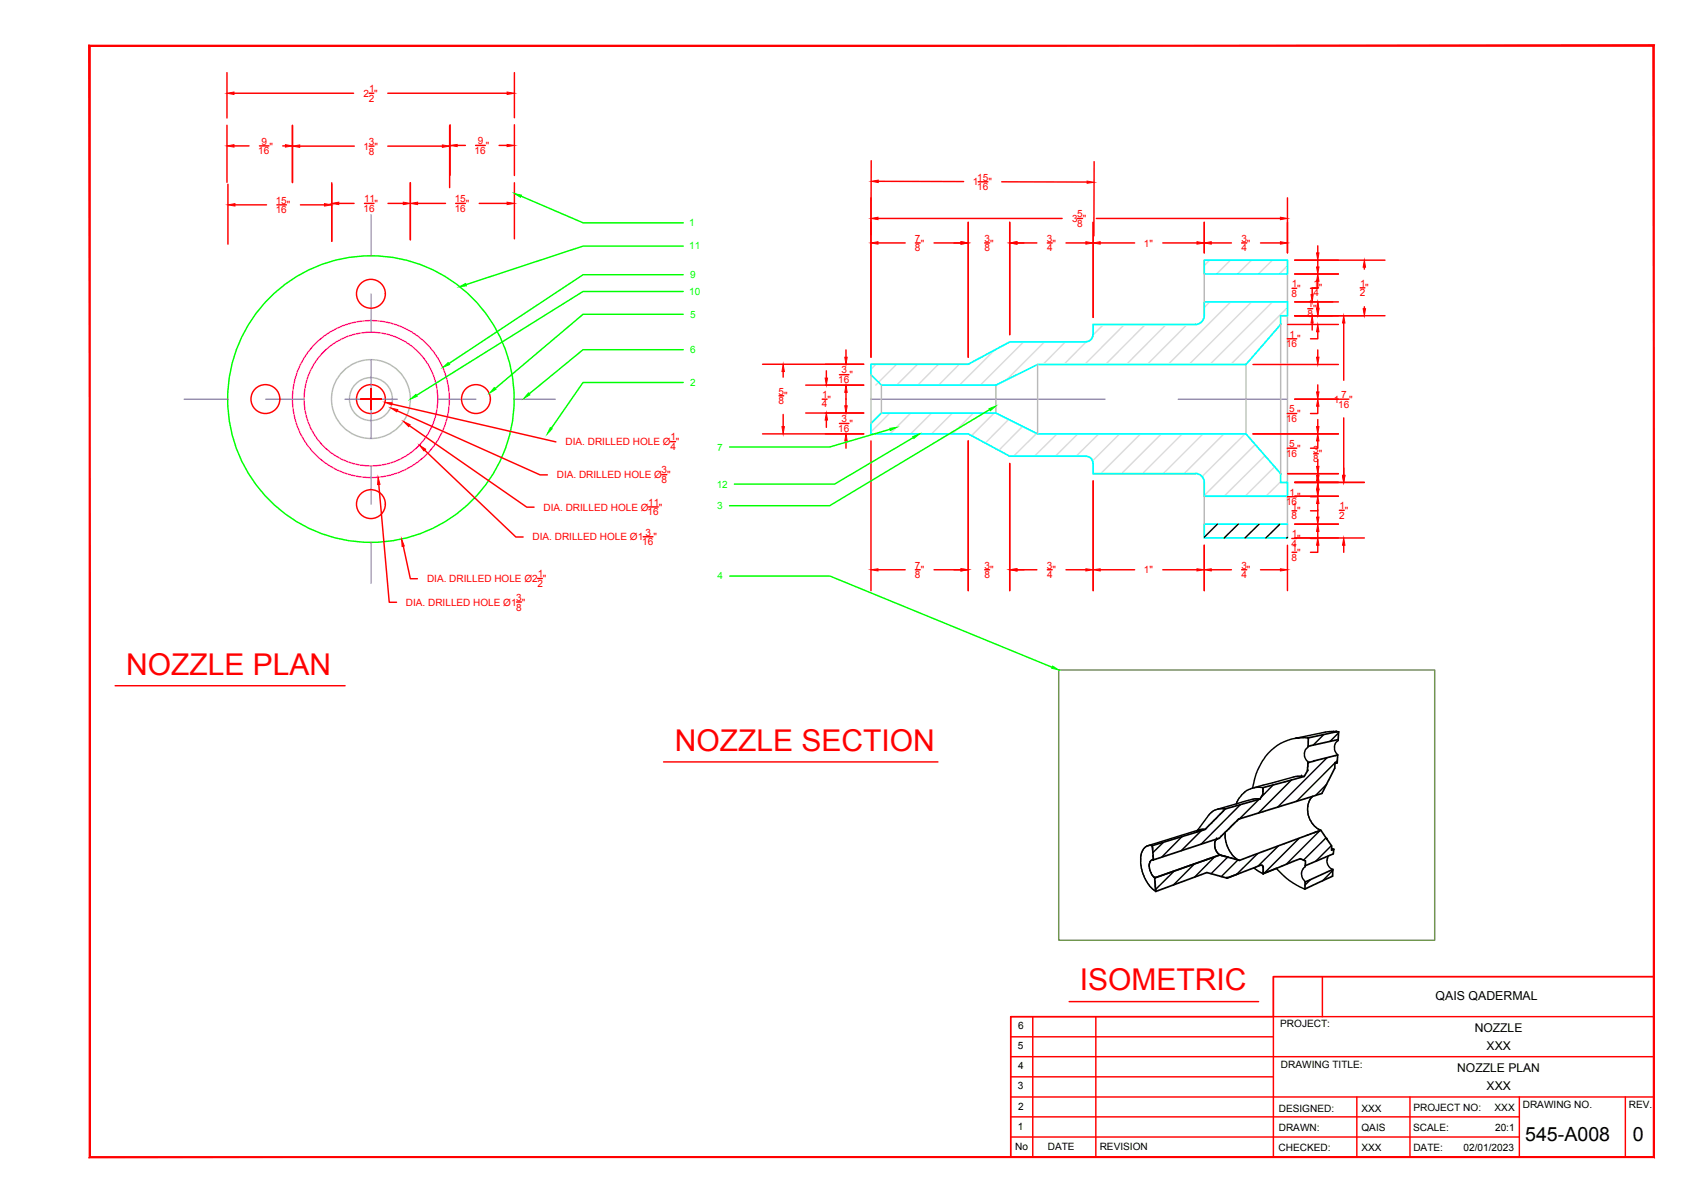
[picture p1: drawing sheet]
<svg xmlns="http://www.w3.org/2000/svg" width="297mm" height="210mm" viewBox="0 0 297 210" stroke-linecap="round" stroke-linejoin="round" font-family="sans-serif">
<!-- layer: A DRILL HOLES -->
<g fill="none" stroke="#f00" stroke-width=".25">
<circle cx="64.7" cy="51.3" r="2.52"/>
<circle cx="46.3" cy="69.6" r="2.52"/>
<circle cx="64.7" cy="69.6" r="2.52"/>
<circle cx="83.1" cy="69.6" r="2.52"/>
<circle cx="64.7" cy="88" r="2.52"/>
</g>
<!-- layer: A PLATE INTERMEDIATE -->
<g fill="none" stroke="#bababa" stroke-width=".25">
<circle cx="64.7" cy="69.6" r="6.9"/>
<circle cx="64.7" cy="69.6" r="3.7"/>
</g>
<!-- layer: A PLATE INNER -->
<g fill="none" stroke="#f0f" stroke-width=".25">
<circle cx="64.7" cy="69.6" r="13.7"/>
<circle cx="64.7" cy="69.6" r="11.7"/>
</g>
<!-- layer: A PLATE OUTER -->
<circle cx="64.7" cy="69.6" r="25" fill="none" stroke="#0f0" stroke-width=".25"/>
<!-- layer: A GRID LINES -->
<path d="M64.8 37.4v7.2M64.8 51.3v6.7M32.1 69.7h7.7M46.3 69.7h6.8M60.2 69.7h9.2M64.8 62.8v13.7M76.4 69.7h6.7M89.8 69.7h7.1M152 69.7h40.9M205.6 69.7h19.1M64.8 81.3v6.7M64.8 94.6v7.2" fill="none" stroke="#735cb8" stroke-width=".17"/>
<!-- layer: A ANNO DIM -->
<g fill="none" stroke="#f00" stroke-width=".25">
<path d="M39.6 12.7v7.9M40.8 16.3h20.9M64.4 16.3h.8M67.7 16.3h20.8M89.8 12.7v7.8M39.6 21.9v9.9M39.8 32.1v10.5M40.8 25.5h2.7M41 35.7h5.5M45.3 25.5h1.6M48.3 35.7h1.7M49.3 25.5h.5"/>
<path d="M51 21.9v9.9M52.3 25.5h9.5M52.4 35.7h4.2M57.9 31.9v10.2M59.1 35.5h2.7M63.6 35.5h1.7M64.4 25.5h.9M67.7 25.5h9.5M67.7 35.5h2.7M71.6 31.9v9.9M72.9 35.5h4.9M78.5 21.9v10.8"/>
<path d="M78.6 21.8v8.8M79.5 35.5h1.7M79.8 25.4h1.4M83 25.4h1.7M83.6 35.5h4.9M87.1 25.4h1.4M89.8 21.8v8.8M89.8 31.9v9.8M152 34.5v27.8M152 28v13M153.2 38.1h32.2M153.3 31.6l14.9 .1"/>
<path d="M169 38.8v23.5M170.7 31.7h1.7M174.8 31.7l14.9 .1M176.2 38.8v19.6M188.1 38.1h.8M190.8 38.8v16.6M191 28.2l-.1 13M191.3 38.1h32.2M210.2 38.8v5.3M224.7 34.5v9.6M153.2 42.4h4.8M159.8 42.4h.8"/>
<path d="M163 42.4h4.7M171.9 42.4h.8M177.5 42.4h3.5M182.8 42.4h.8M186 42.4h3.5M192 42.4h6M202.9 42.4h6M211.4 42.4h3.5M216.7 42.4h.9M220 42.4h3.5M224.6 59.1h1.7M224.7 56.6h8.9"/>
<path d="M225.5 50.3h.8M226 45.4h15.7M226 47.8h7.6M226 52.7h7.6M226 55.1h15.7M228.2 53.9h.9M229 50.2v1.2M229 56.4v1.2M229.2 50.2h.9M230 49.1v1.2h-1.3M230 57.9v1.2h-1.3M230 42.9v1.2"/>
<path d="M230 45.3v1.3M230 52.6v2.6M234.5 56.4v10M237.4 50.2h.8M238.1 46.6v.4M238.1 53.5v.4M133.1 75.7h17.6M133.1 63.6h17.6M136 69.1h.8M136.7 64.8v1M136.7 72.3v2.1M140.6 67.2h10.1"/>
<path d="M140.6 72.1h10.1M143.5 69.7h.8M144.2 64.7v1.3M144.2 73.3v1.3M146.5 65.4h1.7M146.5 73.9h1.7M147.6 61.1v1.2M147.6 68.5v2.3M147.6 76.9v1.3M152 76.9v26.2M169 76.9v26.2M218.7 63.6h14.9"/>
<path d="M218.7 75.7h14.9M224.6 72.2h1.7M224.6 78.2h1.7M226 69.7h7.6M229.3 79.2h.8M230 70.9v1.3h-1.3M230 76.9v1.3h-1.3M230 61.1v1.2M230 67.2v1.2M230 73.2v1.2M233.8 69.7h1.6M234.5 72.9v10"/>
<path d="M153.2 99.4h4.8M159.8 99.4h.8M163 99.4h4.7M171.9 99.4h.8M176.2 80.9v22.2M177.5 99.4h3.5M182.8 99.4h.8M186 99.4h3.5M190.8 83.9v19.2M192 99.4h6M202.9 99.4h6M210.2 95.1v8"/>
<path d="M211.4 99.4h3.5M216.7 99.4h.9M220 99.4h3.5M224.6 86.7h1.7M224.7 95.1v8M224.7 82.6h8.9M225.5 94h.8M225.5 89.1h.8M225.5 96.4h.8M226 84.2h12.1M226 86.6h7.6M226 91.5h7.6"/>
<path d="M226 93.9h12.1M230 85.4v1.3h-1.3M230 87.9v1.2h-1.3M230 92.7v1.3h-1.3M230 95.1v1.3h-1.3M230 80.2v1.2M230 81.7v1.2M230 83.9v1.5M230 89v1.2M233.8 89h.8M234.5 95.1v1.3"/>
</g>
<g fill="#f00" stroke="#f00" stroke-width=".17">
<path d="M57.9 35.5l1.2-.2v.4z"/>
<path d="M70.4 35.3l1.2 .2-1.2 .2z"/>
<path d="M71.6 35.5l1.3-.2v.4z"/>
<path d="M88.5 35.3l1.3 .2-1.3 .2z"/>
<path d="M56.6 35.5l1.3 .2-1.3 .3z"/>
<path d="M39.8 35.7l1.2-.2v.5z"/>
<path d="M78.6 25.4l1.2-.2v.4z"/>
<path d="M88.5 25.2l1.3 .2-1.3 .2z"/>
<path d="M39.6 25.5l1.2-.3v.5z"/>
<path d="M49.8 25.2l1.2 .3-1.2 .2z"/>
<path d="M51 25.5l1.3-.2v.4z"/>
<path d="M77.2 25.3l1.3 .2-1.3 .2z"/>
<path d="M39.6 16.3l1.2-.2v.4z"/>
<path d="M88.5 16.1l1.3 .2-1.3 .2z"/>
<path d="M229.8 44.1h.4l-.2 1.3z"/>
<path d="M230 47.8l.2 1.3h-.4z"/>
<path d="M229.8 46.6h.4l-.2 1.2z"/>
<path d="M230 52.7l.2 1.2h-.4z"/>
<path d="M228.8 51.4h.4l-.2 1.3z"/>
<path d="M229 55.1l.2 1.3h-.4z"/>
<path d="M229.8 53.9h.4l-.2 1.2z"/>
<path d="M230 56.6l.2 1.3h-.4z"/>
<path d="M229.8 62.3h.4l-.2 1.3z"/>
<path d="M230 69.7l.2 1.2h-.4z"/>
<path d="M229.8 68.4h.4l-.2 1.3z"/>
<path d="M230 75.7l.2 1.2h-.4z"/>
<path d="M229.8 74.4h.4l-.2 1.3z"/>
<path d="M230 82.6l.2 1.3h-.4z"/>
<path d="M229.8 81.4h.4l-.2 1.2z"/>
<path d="M230 84.2l.2 1.2h-.4z"/>
<path d="M229.8 82.9h.4l-.2 1.3z"/>
<path d="M230 86.6l.2 1.3h-.4z"/>
<path d="M229.8 85.4h.4l-.2 1.2z"/>
<path d="M230 91.5l.2 1.2h-.4z"/>
<path d="M229.8 90.2h.4l-.2 1.3z"/>
<path d="M230 93.9l.2 1.2h-.4z"/>
<path d="M234.5 93.9l.2 1.2h-.4z"/>
<path d="M234.3 82.9h.4l-.2 1.3z"/>
<path d="M234.5 55.1l.2 1.3h-.4z"/>
<path d="M237.9 53.9h.4l-.2 1.2z"/>
<path d="M238.1 45.4l.2 1.2h-.4z"/>
<path d="M223.5 42.2l1.2 .2-1.2 .2z"/>
<path d="M210.2 42.4l1.2-.2v.4z"/>
<path d="M208.9 42.2l1.3 .2-1.3 .2z"/>
<path d="M190.8 42.4l1.2-.2v.4z"/>
<path d="M189.5 42.2l1.3 .2-1.3 .2z"/>
<path d="M176.2 42.4l1.3-.2v.4z"/>
<path d="M167.7 42.2l1.3 .2-1.3 .2z"/>
<path d="M152 42.4l1.2-.2v.4z"/>
<path d="M152 38.1l1.2-.2v.4z"/>
<path d="M223.5 37.9l1.2 .2-1.2 .2z"/>
<path d="M223.5 99.2l1.2 .2-1.2 .2z"/>
<path d="M210.2 99.4l1.2-.2v.4z"/>
<path d="M208.9 99.2l1.3 .2-1.3 .2z"/>
<path d="M190.8 99.4l1.2-.2v.4z"/>
<path d="M189.5 99.2l1.3 .2-1.3 .2z"/>
<path d="M176.2 99.4l1.3-.2v.4z"/>
<path d="M167.7 99.2l1.3 .2-1.3 .2z"/>
<path d="M152 99.4l1.2-.2v.4z"/>
<path d="M147.4 62.3h.5l-.3 1.3z"/>
<path d="M147.6 67.2l.3 1.3h-.5z"/>
<path d="M144 66h.4l-.2 1.2z"/>
<path d="M144.2 72.1l.2 1.2h-.4z"/>
<path d="M147.4 70.8h.5l-.3 1.3z"/>
<path d="M147.6 75.7l.3 1.2h-.5z"/>
<path d="M136.7 63.6l.2 1.2h-.4z"/>
<path d="M136.5 74.4h.4l-.2 1.3z"/>
<path d="M152 31.6l1.3-.2v.4z"/>
<path d="M189.7 31.6l1.3 .2-1.3 .2z"/>
</g>
<!-- layer: A ANNO NOTE -->
<g fill="none" stroke="#f00" stroke-width=".25">
<path d="M63 69.7h3.6M64.8 67.8v3.6M68.4 70.5l28.6 6.6M69.3 71.7l25 11.2h1.2M71.4 74.3l20.5 14.2h1.3M74.1 78.5l15.9 15.2h1.3M117 77.1h.9M66.1 84.6l1.8 20.5h1.3M70.4 95.3l1.2 5.7h1.2M112.3 93.7h1.6M113.2 88.4h1.7M115.5 82.8h.9"/>
<path d="M20.1 119.6h40.1M90.2 105h.8M93.8 100.9h.8M115.8 132.9h47.9M186.6 174.8h33.1"/>
</g>
<g fill="#f00" stroke="#f00" stroke-width=".17">
<path d="M66 83.3l.3 1.2-.4 .1z"/>
<path d="M70.1 94.1l.5 1.2h-.4z"/>
<path d="M73.2 77.7l1.1 .7-.3 .3z"/>
<path d="M70.4 73.5l1.2 .6-.3 .3z"/>
<path d="M68.2 71.2l1.2 .3-.2 .4z"/>
<path d="M67.2 70.2l1.2 .1v.4z"/>
</g>
<!-- layer: A HATCH -->
<g fill="none" stroke="#dbdbdb" stroke-width=".25">
<path d="M178.6 59.7l-7.5 7.5M182.3 59.7l-6.6 6.6M185.9 59.7l-3.9 3.9M189.6 59.7l-3.9 3.9M192.6 56.6l-1.8 1.8M196.2 56.6l-6.9 7M199.9 56.6l-7 7M203.5 56.6l-6.9 7M207.2 56.6l-7 7M211.1 45.4l-.9 .9M211.1 52.7l-.9 1M214.7 45.4l-2.4 2.4"/>
<path d="M214.8 52.7l-10.9 10.9M218.4 45.4l-2.4 2.4M218.4 52.7l-10.9 10.9M222.1 45.4l-2.5 2.4M222.1 52.7l-11 10.9M224.7 46.4l-1.4 1.4M224.7 53.7l-9.9 9.9M152.9 63.6l-.9 .8M155.3 72.1l-3.3 3.3M156.5 63.6l-3.6 3.6M158.9 72.1l-3.6 3.6M160.1 63.6l-3.6 3.6"/>
<path d="M162.6 72.1l-3.7 3.6M163.8 63.6l-3.6 3.6M166.2 72.1l-3.6 3.6M167.4 63.6l-3.6 3.6M169.9 72.1l-3.7 3.6M173.5 72.1l-3.9 3.9M173.6 61.1l-6.1 6.1M176.1 73.2l-4.2 4.1M178.5 74.4l-4.2 4.2M180.9 75.6l-4 4M184.5 75.7l-4 3.9M188.1 75.7l-3.9 3.9"/>
<path d="M191.8 75.7l-4 3.9M195.4 75.7l-4.7 4.7M199 75.7l-6.9 6.9M202.7 75.7l-7 6.9M206.3 75.7l-6.9 6.9M210 75.7l-7 6.9M213.6 75.7l-6.9 6.9M217.3 75.7l-7.5 7.5M219.1 77.6l-8.9 8.9M220.8 79.5l-7.2 7.1M222.4 81.5l-5.1 5.1M223.5 84l-2.6 2.6"/>
<path d="M224.7 86.5l-.1 .1"/>
</g>
<!-- layer: A SECTION PROFILE -->
<path d="M190.7 58.4a1.21 1.21 0 0 1-1.2 1.2M210.2 55.1a1.54 1.54 0 0 1-1.6 1.5h-17.8v1.8M210.2 45.4h14.5v2.4h-14.5zM210.2 55.1v-2.4h14.5v2.4h-1.2v1.5l-6 7h-36.4l-7.3 3.6h-20l-1.8-1.8v-1.8h17l7.2-3.9h13.4M189.5 79.6a1.21 1.21 0 0 1 1.2 1.2M189.6 79.6h-13.4l-7.2-3.9h-17v-1.8l1.8-1.8h20l7.3 3.6h36.4l6 6.9v1.6h1.2v2.4h-14.5v-2.4a1.54 1.54 0 0 0-1.6-1.6M190.8 80.8v1.8h17.8M224.7 91.5h-14.5v2.4h14.5" fill="none" stroke="#0ff" stroke-width=".3"/>
<!-- layer: A BEYOND -->
<path d="M210.2 47.8v4.9M223.5 56.6v26M224.7 47.8v4.9M224.7 55.1v29.1M152 65.4v8.5M153.8 67.2v4.9M173.8 67.2v4.9M181.1 63.6v12.1M217.5 63.6v12.1M210.2 86.6v4.9M224.7 86.6v4.9" fill="none" stroke="#bababa" stroke-width=".25"/>
<path d="M224.7 91.5v2.4" fill="none" stroke="#bababa" stroke-width=".3"/>
<!-- layer: 0 -->
<g fill="none" stroke="#000" stroke-width=".25">
<path d="M212.5 91.5l-2.3 2.2M216.1 91.5l-2.5 2.4M219.7 91.5l-2.4 2.4M223.4 91.5l-2.5 2.4M224.7 93.8l-.1 .1M218.6 137.5a4.3 4.3 0 0 0-2.8 2.8M218.6 137.5v.1M218.9 137.4l-.3 .1M218.9 137.4h1.5M219.7 139.5l-3.4 3.4M219.9 139.4l-1.3 .1-2.8 .8M222.2 136.9l-2.1 2.2"/>
<path d="M225.4 136.1l-5.8 5.8M226 128.8a9.1 9.1 0 0 0-7 7.1l-.4 1.6M227.1 135.4h.1M227.6 135.5l-.4-.1a7.7 7.7 0 0 0-3.4 .7l-4.9 1.3M228.3 130.2v.2a1.53 1.53 0 0 0-.1 2.5v.2M228.5 133l-.3 .2M229.1 139a3.8 3.8 0 0 0 .2 5.1l.6 .5 .6 .3M231 128.2l-1.8 1.8M231.5 136.9l-1.9 1.9M231.6 132.2l-8.6 8.7M233 133.2h.1M233.4 132.7l-7.1 7.1"/>
<path d="M233.5 129v.2a1.65 1.65 0 0 0 0 2.6M233.6 127.7l-.9-.1-1.4 .1-5.3 1.1 2.3-.1M233.6 127.9l-1.5 1.5M200.4 147.5a2.55 2.55 0 0 0-1.3 3v.2a7.7 7.7 0 0 0 2.1 4.4l.5 .4M200.4 147.5h.7M200.6 151.1h.1M201.3 150a.88 .88 0 0 0-.7 1.2 3.2 3.2 0 0 0 .9 2M203 147l-1.8 1.8M204.9 152l-3.2 3.2M206.3 145.9l-3.5 3.6M208.4 150.8l-3.6 3.6M209 144.9l-8.6 2.6"/>
<path d="M209.7 144.9l-3.6 3.5M210.3 144.7h-.7l-.6 .2M211 149.8v.1M212 149.5l-3.5 3.5M212.3 146.4l-.3 .6v.7l.3 .9 .6 .6M213.8 141.2h-1.3M213.8 145.2a5.4 5.4 0 0 0 1 3.6l.7 .9 .8 .4M214.2 149.6l-2.8 2.9M215.8 140.3l-4.1 1.2-.6 .5-2.1 2.9M216.1 150l-3 3M216.5 140.4l-6.9 6.9M218.8 151.4l1.7 1.1"/>
<path d="M219.4 149l-3.6 3.6M222.7 151.5a12.6 12.6 0 0 0 5 3.6M223.1 147.6l-3.5 3.5M226.7 146.3l-6.1 6.1M227.4 151.7a1.82 1.82 0 0 0 .4 2.2M227.8 151.1v.1l-.4 .4M228.7 153.5l-1 .9M230.4 144.9l-5.9 5.9M231.4 146.2l-3.9 3.9M231.7 149.8h-.1M231.8 149.4l-.2 .7a1.63 1.63 0 0 0 1 1.6M232.4 147.5l-2.8 2.8"/>
<path d="M232.4 148.1l.4 .1M232.6 151.9l-1.8 1.8"/>
</g>
<g fill="none" stroke="#000" stroke-width=".3">
<path d="M228.2 134.5h.1M228.2 134.5v-1.4l5.3-1.3-.1 1.3-.4 .1-.1 .8-2.2 4.4-14.6 4.5-3.3 3.4-.5 .1M228.2 134.5l-.6 1-7.2 1.9a2.37 2.37 0 0 1-.5 2l-6.1 1.8-2.8 2.8a3.3 3.3 0 0 1-2.2 1.2l-7.7 2.3 .2 2.5 11-3.6M228.3 128.7l5.3-1-.1 1.3-5.2 1.2zM201.3 150h.1M201.5 153.2l.2 2.3 8.9-3.3 3.6 1M201.5 153.2h.1M212.3 146.4h.1M212.4 146.4h.1M213.7 149.4l-.8-.2-11.4 4M213.8 149.4l-.9-.2-2.5 .8M213.8 149.4l1.2 .3"/>
<path d="M214.2 153.2h.1M215 149.7l1.3 .4 14.2-5.2 1.9 2.7v.8l.4-.2-.1 .8-4.9 2.1v-.9l-.9-.4-4.2 1.7M220.4 151.1h.1M220.5 152.5v-1.1a.39 .39 0 0 0-.6-.4l-5.7 2.2M220.5 152.1v.4M222.7 151.5l-2.2 1M227.8 153.9l4.8-2.2v1.2l-4.9 2.2z"/>
</g>
<!-- layer: NOT IN USE 3 -->
<path d="M233.2 127.7h.1M215 149.7h.1M231.6 146.4h.1" fill="none" stroke="#000" stroke-width=".25"/>
<!-- layer: A CONSTRUCTION -->
<path d="M184.8 116.9h65.6v47.2h-65.6z" fill="none" stroke="#70954a" stroke-width=".25"/>
<!-- layer: NOT IN USE -->
<g fill="#0f0" stroke="#0f0" stroke-width=".17">
<path d="M71.6 69.7l1-.9 .2 .3z"/>
<path d="M77.3 64.1l.9-.8 .3 .3z"/>
<path d="M86.3 67.6l.3 .3-1.1 .7z"/>
<path d="M80.1 50.1l1.2-.6 .1 .4z"/>
<path d="M92.2 68.6l.3 .3-1.1 .6z"/>
<path d="M96 74.6l.4 .2-.9 .9z"/>
<path d="M155.3 74.7l1.2-.1-1.1 .5z"/>
<path d="M159.3 76.2l1.2-.5-1 .8z"/>
</g>
<path d="M119.2 50.9h-17.4l-29.1 18.1M119.2 47.9h-17.4l-23.5 15.5M119.2 54.8h-17.4l-15.4 13M119.2 42.9h-17.4l-20.5 6.8M119.2 61h-17.4l-9.4 7.7M119.2 66.7h-17.4l-5.6 8M155.3 74.9l-10.5 3.1h-17.5M159.4 76.3l-13.7 8.2h-17.5" fill="none" stroke="#0f0" stroke-width=".25"/>
<!-- layer: A PLAN ANNO NOTE -->
<g fill="#0f0" stroke="#0f0" stroke-width=".17">
<path d="M172.6 71.3l1.2-.5-1 .9z"/>
<path d="M89.8 33.8l1.2 .3-.2 .3z"/>
<path d="M183.7 116.2l1.1 .7-1.3-.3z"/>
</g>
<path d="M90.9 34.2l10.9 4.7h17.4M172.7 71.5l-27.9 16.7h-17.5M127.4 100.5h17.5l38.7 15.9" fill="none" stroke="#0f0" stroke-width=".25"/>
<!-- layer: z_TEMPLATE -->
<g fill="none" stroke="#f00" stroke-width=".25">
<path d="M180.2 177.4v24.5M191.2 177.4v24.5M230.8 170.4v7M288.6 170.4h-66.4v31.5M288.6 177.4h-112.2v24.5M176.4 184.4h112.2M176.4 180.9h45.8M176.4 198.4h88.8M176.4 194.9h88.8M176.4 187.9h45.8M176.4 191.4h112.2M236.8 191.4v10.5"/>
<path d="M246.1 191.4v10.5M265.2 191.4v10.5M283.7 191.4v10.5M177.8 201.9h110.8"/>
</g>
<path d="M15.6 7.9v194.1l.1-.2zM15.6 7.9l.1 .2v193.7zM15.6 7.9l.1 .2 273-.2zM15.7 8.1l273-.2-.2 .2zM288.7 7.9l-.2 .2 .2 193.9zM288.5 8.1l.2 193.9-.2-.2zM15.6 202h273.1l-.2-.2zM15.6 202l.1-.2h272.8z" fill="#f00" stroke="#f00" stroke-width=".17"/>
<!-- layer: z_VP -->
<path d="M15.6 8h273v162.4h-66.4v7h-45.8v24.5h-160.8z" fill="none" stroke="#f00" stroke-width=".25"/>
<g font-size="5.2" fill="#f00">
<text x="22" y="117.8">NOZZLE PLAN</text>
<text x="117.8" y="131">NOZZLE SECTION</text>
<text x="188.5" y="172.8">ISOMETRIC</text>
</g>
<g font-size="3.4">
<text x="266.2" y="199.1">545-A008</text>
<text x="285" y="199.1">0</text>
</g>
<text font-size="2.2" x="250.6" y="174.6">QAIS QADERMAL</text>
<g font-size="2.1">
<text x="257.4" y="180.1">NOZZLE</text>
<text x="259.4" y="183.3">XXX</text>
<text x="254.3" y="187.1">NOZZLE PLAN</text>
<text x="259.4" y="190.2">XXX</text>
</g>
<g font-size="1.8">
<text x="177.7" y="179.5">6</text>
<text x="223.4" y="179.2">PROJECT:</text>
<text x="177.7" y="183">5</text>
<text x="177.7" y="190">3</text>
<text x="177.7" y="186.5">4</text>
<text x="223.5" y="186.3">DRAWING TITLE:</text>
<text x="177.6" y="197.1">1</text>
<text x="177.7" y="193.6">2</text>
<text x="223.2" y="193.9">DESIGNED:</text>
<text x="223.2" y="197.4">DRAWN:</text>
<text x="237.6" y="194">XXX</text>
<text x="237.6" y="197.4">QAIS</text>
<text x="246.6" y="197.4">SCALE:</text>
<text x="246.7" y="193.9">PROJECT NO:</text>
<text x="260.8" y="193.9">XXX</text>
<text x="260.9" y="197.4">20:1</text>
<text x="265.8" y="193.3">DRAWING NO.</text>
<text x="284.3" y="193.3">REV.</text>
<text x="177.2" y="200.6">No</text>
<text x="182.9" y="200.6">DATE</text>
<text x="191.9" y="200.6">REVISION</text>
<text x="223.1" y="200.8">CHECKED:</text>
<text x="237.6" y="200.8">XXX</text>
<text x="246.7" y="200.8">DATE:</text>
<text x="255.4" y="200.8">02/01/2023</text>
</g>
<g font-size="1.7" fill="#f00">
<text x="63.4" y="16.9">2 &quot;</text>
<text x="64.4" y="17.8">2</text>
<text x="64.4" y="16.1">1</text>
<text x="45.1" y="26.9">16</text>
<text x="45.6" y="25.2">9</text>
<text x="47" y="26.1">&quot;</text>
<text x="63.4" y="26.1">1 &quot;</text>
<text x="64.4" y="25.3">3</text>
<text x="64.4" y="27">8</text>
<text x="82.8" y="26.9">16</text>
<text x="83.4" y="25.2">9</text>
<text x="84.8" y="26">&quot;</text>
<text x="48.1" y="35.5">15</text>
<text x="63.5" y="35.3">11</text>
<text x="79.4" y="35.3">15</text>
<text x="169.8" y="32.3">1</text>
<text x="170.5" y="31.5">15</text>
<text x="170.5" y="33.2">16</text>
<text x="172.5" y="32.3">&quot;</text>
<text x="48.1" y="37.2">16</text>
<text x="50.1" y="36.4">&quot;</text>
<text x="63.4" y="37">16</text>
<text x="65.3" y="36.1">&quot;</text>
<text x="79.4" y="37">16</text>
<text x="81.3" y="36.1">&quot;</text>
<text x="187.1" y="38.7">3 &quot;</text>
<text x="188" y="37.9">5</text>
<text x="188" y="39.6">8</text>
<text x="159.7" y="42.2">7</text>
<text x="159.7" y="43.9">8</text>
<text x="160.7" y="43">&quot;</text>
<text x="171.8" y="42.2">3</text>
<text x="171.8" y="43.9">8</text>
<text x="172.8" y="43">&quot;</text>
<text x="182.7" y="42.2">3</text>
<text x="182.7" y="43.8">4</text>
<text x="183.7" y="43">&quot;</text>
<text x="199.6" y="43">1&quot;</text>
<text x="216.6" y="42.2">3</text>
<text x="216.7" y="43.8">4</text>
<text x="217.6" y="43">&quot;</text>
<text x="225.4" y="51.8">8</text>
<text x="225.5" y="50.1">1</text>
<text x="226.4" y="50.9">&quot;</text>
<text x="228.2" y="53.7">1</text>
<text x="229.2" y="51.7">4</text>
<text x="229.3" y="50.1">1</text>
<text x="230.2" y="50.9">&quot;</text>
<text x="237.3" y="51.7">2</text>
<text x="237.4" y="50.1">1</text>
<text x="238.3" y="50.9">&quot;</text>
<text x="225" y="58.9">1</text>
<text x="226.4" y="59.7">&quot;</text>
<text x="228.2" y="55.3">8</text>
<text x="229.2" y="54.5">&quot;</text>
<text x="146.8" y="65.2">3</text>
<text x="224.4" y="60.6">16</text>
<text x="135.9" y="68.8">5</text>
<text x="135.9" y="70.5">8</text>
<text x="136.8" y="69.7">&quot;</text>
<text x="143.5" y="71.1">4</text>
<text x="143.5" y="69.4">1</text>
<text x="144.4" y="70.2">&quot;</text>
<text x="146.3" y="66.9">16</text>
<text x="148.2" y="66">&quot;</text>
<text x="225" y="71.9">5</text>
<text x="232.8" y="70.2">1</text>
<text x="233.5" y="71.1">16</text>
<text x="234.1" y="69.4">7</text>
<text x="235.5" y="70.2">&quot;</text>
<text x="98.7" y="77.7">DIA. DRILLED HOLE Ø &quot;</text>
<text x="117" y="76.8">1</text>
<text x="146.3" y="75.4">16</text>
<text x="146.8" y="73.7">3</text>
<text x="148.2" y="74.5">&quot;</text>
<text x="224.4" y="73.6">16</text>
<text x="225" y="78">5</text>
<text x="226.4" y="72.7">&quot;</text>
<text x="97.2" y="83.5">DIA. DRILLED HOLE Ø &quot;</text>
<text x="115.4" y="82.6">3</text>
<text x="117" y="78.5">4</text>
<text x="224.4" y="79.7">16</text>
<text x="226.4" y="78.8">&quot;</text>
<text x="229.2" y="79">3</text>
<text x="229.2" y="80.7">8</text>
<text x="230.2" y="79.8">&quot;</text>
<text x="94.9" y="89.1">DIA. DRILLED HOLE Ø</text>
<text x="113" y="89.9">16</text>
<text x="113.1" y="88.2">11</text>
<text x="115" y="89.1">&quot;</text>
<text x="115.4" y="84.3">8</text>
<text x="224.4" y="88.2">16</text>
<text x="225" y="86.5">1</text>
<text x="225.5" y="88.9">1</text>
<text x="226.4" y="87.3">&quot;</text>
<text x="226.4" y="89.7">&quot;</text>
<text x="233.8" y="88.8">1</text>
<text x="234.7" y="89.7">&quot;</text>
<text x="92.9" y="94.3">DIA. DRILLED HOLE Ø1</text>
<text x="112.1" y="95.1">16</text>
<text x="112.6" y="93.4">3</text>
<text x="114" y="94.3">&quot;</text>
<text x="225.4" y="90.6">8</text>
<text x="225.4" y="95.4">4</text>
<text x="225.5" y="93.7">1</text>
<text x="226.4" y="94.6">&quot;</text>
<text x="233.7" y="90.5">2</text>
<text x="74.5" y="101.6">DIA. DRILLED HOLE Ø2 &quot;</text>
<text x="93.8" y="100.7">1</text>
<text x="159.7" y="99.2">7</text>
<text x="159.7" y="100.9">8</text>
<text x="160.7" y="100">&quot;</text>
<text x="171.8" y="99.2">3</text>
<text x="171.8" y="100.9">8</text>
<text x="172.8" y="100">&quot;</text>
<text x="182.7" y="99.2">3</text>
<text x="182.7" y="100.9">4</text>
<text x="183.7" y="100">&quot;</text>
<text x="199.6" y="100">1&quot;</text>
<text x="216.6" y="99.2">3</text>
<text x="216.7" y="100.9">4</text>
<text x="217.6" y="100">&quot;</text>
<text x="225.4" y="97.9">8</text>
<text x="225.5" y="96.2">1</text>
<text x="226.4" y="97">&quot;</text>
<text x="70.9" y="105.7">DIA. DRILLED HOLE Ø1 &quot;</text>
<text x="90.1" y="104.8">3</text>
<text x="90.1" y="106.5">8</text>
<text x="93.8" y="102.4">2</text>
</g>
<g font-size="1.7" fill="#0f0">
<text x="120.3" y="39.5">1</text>
<text x="120.3" y="43.5">11</text>
<text x="120.3" y="51.4">10</text>
<text x="120.4" y="48.5">9</text>
<text x="120.4" y="55.5">5</text>
<text x="120.4" y="61.6">6</text>
<text x="120.4" y="67.4">2</text>
<text x="125.2" y="78.6">7</text>
<text x="125.1" y="85.1">12</text>
<text x="125.2" y="88.9">3</text>
<text x="125.2" y="101.1">4</text>
</g>
</svg>
